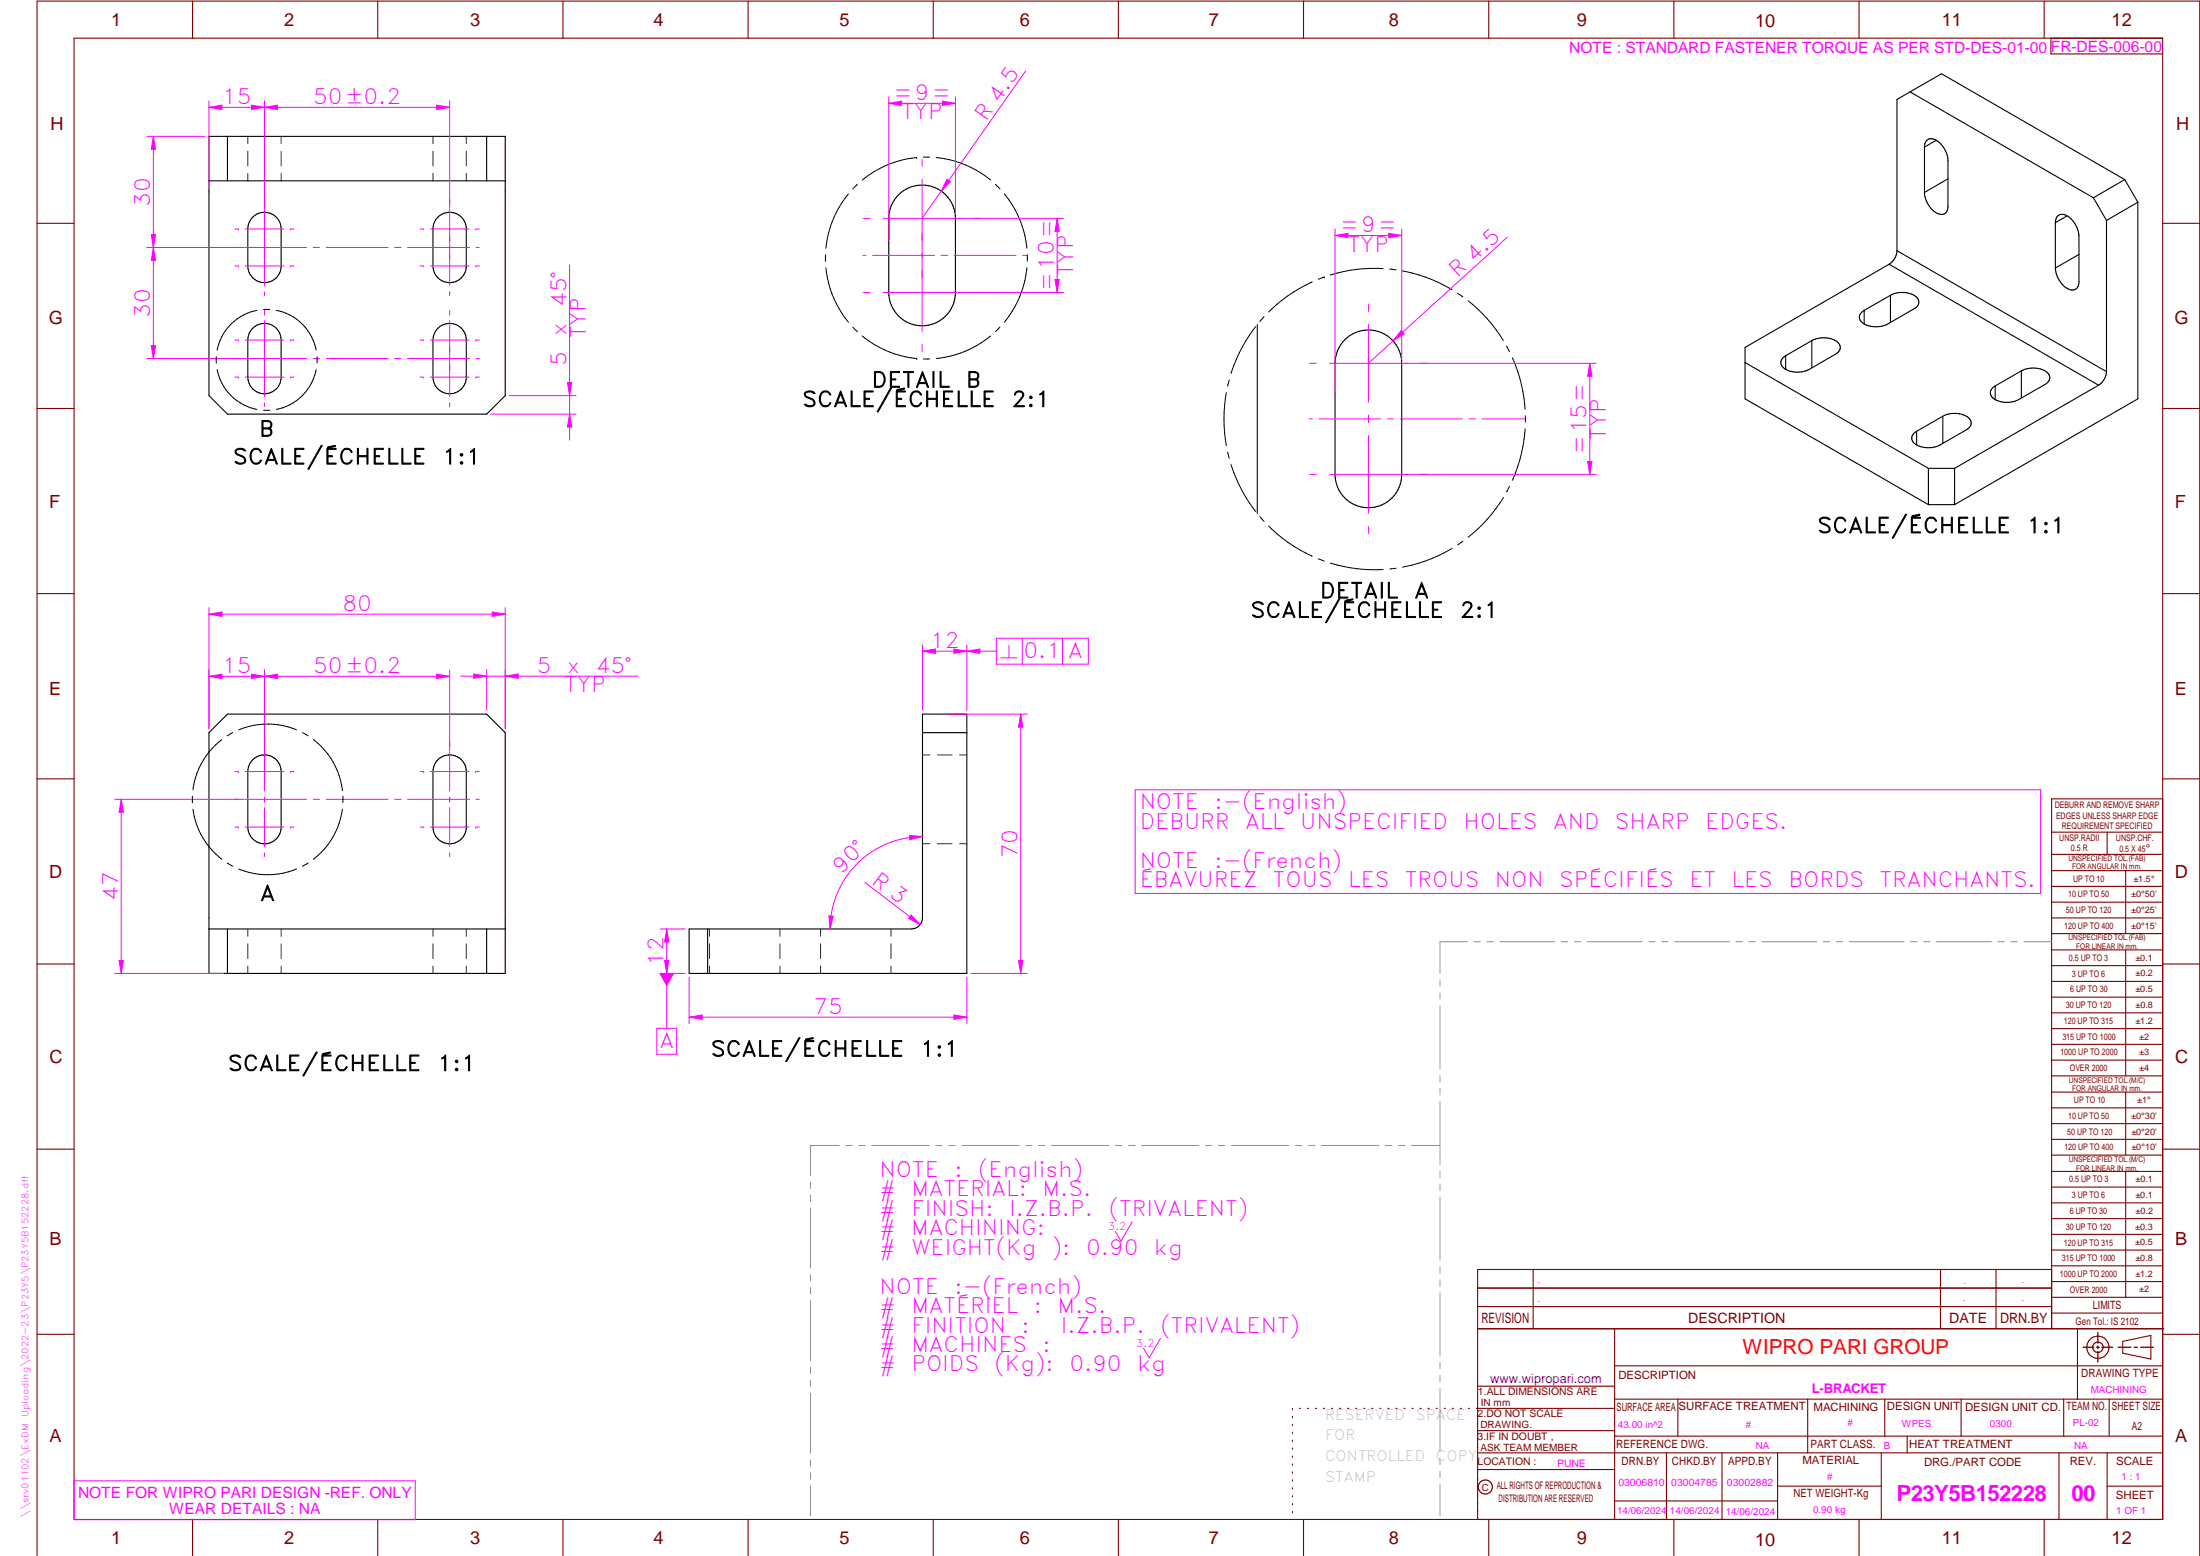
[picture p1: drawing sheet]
<svg xmlns="http://www.w3.org/2000/svg" width="594mm" height="420mm" viewBox="0 0 594 420" stroke-linecap="round" stroke-linejoin="round" font-family="sans-serif">
<g fill="none" stroke="#800000" stroke-width=".3">
<path d="M20 10.3h564v400h-564zM52 .3v10M102 .3v10M152 .3v10M202 .3v10M252 .3v10M302 .3v10M352 .3v10M402 .3v10M452 .3v10M502 .3v10M552 .3v10"/>
<path d="M553.8 10.3v4.3h30.2M10 60.3h10M584 60.3h10M10 110.3h10M584 110.3h10M10 160.3h10M584 160.3h10M10 210.3h10M584 215.7h-30v143.1M584 210.3h10M554 230.7h30M554 224.7h30"/>
<path d="M554 235.1h30M554 239.4h30M569 224.7v6M574 235.1v17M554 243.6h30M554 247.9h30M554 252.1h30M554 256.5h30M574 256.5v34M10 260.3h10M554 260.8h30M554 265h30"/>
<path d="M554 269.3h30M554 273.5h30M554 277.7h30M584 260.3h10M554 282h30M554 286.3h30M554 290.5h30M554 294.9h30M554 299.1h30M574 294.9v17M10 310.3h10M554 303.4h30"/>
<path d="M554 307.7h30M554 311.9h30M554 316.3h30M574 316.3v34M584 310.3h10M554 320.5h30M554 324.8h30M554 329.1h30M554 333.3h30M554 337.5h30M399 358.8h185.3M399 352.8h155"/>
<path d="M399 347.8h155M414 342.8v16M436 358.8v51.5M524 342.8v16M539 342.8v16M554 342.8h-155v67.5M554 341.8h30M554 346.1h30M554 350.3h30M554 354.6h30M561 358.8v19M10 360.3h10"/>
<path d="M399 374.3h37M436 368.8h148M436 377.8h148M453.1 377.8v10M488.1 377.8v14.5M508.9 377.8v10M529.6 377.8v10M557.3 377.8v10M569.5 377.8v10M573.2 362.2l7.6-1.6v6.4l-7.6-1.6zM584 360.3h10M349 380.3v.3"/>
<path d="M349 382.4v.4M349 384.6v.3M349 386.7v.4M349 388.9v.3M349 391v.4M349 393.2v.3M349 395.3v.3M349 397.4v.4M349 399.6v.3M350.9 380.3h.3M353 380.3h.3M355.2 380.3h.3"/>
<path d="M357.4 380.3h.3M359.6 380.3h.3M361.7 380.3h.3M363.9 380.3h.3M366.1 380.3h.3M368.3 380.3h.3M370.4 380.3h.3M372.6 380.3h.3M374.8 380.3h.3M376.9 380.3h.4M379.1 380.3h.3M381.3 380.3h.3"/>
<path d="M383.4 380.3h.4M385.6 380.3h.4M387.8 380.3h.3M390 380.3h.3M392.1 380.3h.4M394.3 380.3h.4M396.5 380.3h.3M399 396.8h37M399 392.3h185M399 386.3h37M436 387.8h148M436 380.3h-37.3"/>
<path d="M450 392.3v18M465 392.3v18M480 392.3v18M508 392.3v18M515 387.8v4.5M556 392.3v18M569 392.3v18M52 410.3v9.8M102 410.3v9.8M152 410.3v9.8M202 410.3v9.8M252 410.3v9.8"/>
<path d="M302 410.3v9.8M349 401.7v.4M349 403.9v.3M349 406v.4M349 408.2v.3M352 410.3v9.8M402 410.3v9.8M436 405.3h44M452 410.3v9.8M480 401.3h28M502 410.3v9.8M552 410.3v9.8"/>
<path d="M569 401.3h15M10 420.1v-419.8h584v419.8"/>
<circle cx="566.5" cy="363.8" r="1.4"/>
<circle cx="566.5" cy="363.8" r="3"/>
<circle cx="401.1" cy="401.5" r="1.91"/>
</g>
<g fill="none" stroke="#f0f" stroke-width=".27">
<path d="M249.1 174.1v17.7M249.1 175.8l3.5-.5v1.1zM261.1 174.1v17.7M63.4 215.8h.9M63.4 208.3h.1M63.6 208.3h.7M64.4 208.3h.1M66.1 215.8h16.7M66.2 208.3h10.5M71.4 216.3h.1M71.4 201.3h.1M71.4 200.3v.1"/>
<path d="M71.4 200.5v.7M71.4 203.1v10.5M71.4 215.3v.1M71.4 215.5v.7M71.4 218.1v10.5M78.4 208.3h.1M78.6 208.3h.7M79.4 208.3h.1M84.6 215.8h1.7M88.1 215.8h16.7M106.6 215.8h1.7M110.1 215.8h16.7"/>
<path d="M113.4 208.3h.1M113.6 208.3h.7M114.4 208.3h.1M116.2 208.3h10.5M121.4 201.3h.1M121.4 216.3h.1M121.4 200.3v.1M121.4 200.5v.7M121.4 215.3v.1M121.4 215.5v.7M121.4 218.1v10.5M121.4 203.1v10.5"/>
<path d="M128.4 208.3h.1M128.6 215.8h.8M128.6 208.3h.7M129.4 208.3h.1M306.5 213.3h244.5v28h-244.5zM63.4 223.3h.1M63.6 223.3h.7M64.4 223.3h.1M66.2 223.3h10.5M71.4 230.3h.1M71.4 230.5v.7M71.4 231.3h.1"/>
<path d="M78.4 223.3h.1M78.6 223.3h.7M79.4 223.3h.1M113.4 223.3h.1M113.6 223.3h.7M114.4 223.3h.1M116.2 223.3h10.5M121.4 230.3h.1M121.4 230.5v.7M121.4 231.3h.1M128.4 223.3h.1M128.6 223.3h.7"/>
<path d="M129.4 223.3h.1M305.7 329.9l-3 5.3-1.5-2.7M313.3 361.4l-3 5.3-1.5-2.7M20 399.9h92.1v10.5h-92.1z"/>
</g>
<g fill="none" stroke="#949494" stroke-width=".27">
<path d="M396.3 254.3h-7.5v8.5M398 254.3h1.8M401.5 254.3h1.8M405 254.3h14.9M421.6 254.3h1.7M425.1 254.3h1.7M428.6 254.3h14.8M445.2 254.3h1.7M448.7 254.3h1.7M452.2 254.3h14.8M468.8 254.3h1.7M472.3 254.3h1.7"/>
<path d="M475.8 254.3h14.8M492.4 254.3h1.7M495.9 254.3h1.7M499.4 254.3h14.8M515.9 254.3h1.8M519.4 254.3h1.8M522.9 254.3h14.9M539.5 254.3h1.7M543 254.3h1.7M546.5 254.3h7.4M388.8 264.6v1.7M388.8 268.1v1.7"/>
<path d="M388.8 271.6v17M388.8 290.4v1.8M388.8 293.9v1.8M388.8 297.4v17.1M218.9 319.2v1.7M226.6 309.3h-7.7v8.1M228.4 309.3h1.7M231.9 309.3h1.7M235.4 309.3h15.5M252.7 309.3h1.7M256.2 309.3h1.7M259.7 309.3h15.5"/>
<path d="M277 309.3h1.7M280.5 309.3h1.7M284 309.3h15.5M301.2 309.3h1.8M304.8 309.3h1.7M308.2 309.3h15.6M325.5 309.3h1.8M329 309.3h1.8M332.5 309.3h15.6M349.8 309.3h1.8M353.3 309.3h1.7M356.8 309.3h15.5"/>
<path d="M374.1 309.3h1.7M377.6 309.3h1.7M381.1 309.3h7.7M388.8 316.3v1.7M388.8 319.8v1.7M218.9 322.7v1.7M218.9 326.2v16.2M388.8 323.3v17M218.9 344.2v1.7M218.9 347.7v1.7M218.9 351.2v16.2M388.8 342.1v1.7"/>
<path d="M388.8 345.6v1.7M388.8 349.1v17.1M218.9 369.2v1.7M218.9 372.7v1.7M218.9 376.2v16.2M388.8 367.9v1.8M388.8 371.4v1.7M388.8 374.9v17.1M218.9 394.2v1.7M218.9 397.7v1.7M388.8 393.8v1.7M388.8 397.3v1.7"/>
<path d="M218.9 401.2v8.1M388.8 400.8v8.5"/>
</g>
<path d="M566.5 359.8v2.9M562.5 363.8h2.9M566.1 363.8h.8M566.5 363.5v.7M566.5 364.9v2.9M567.6 363.8h2.9M572 363.8h3.4M576.3 363.8h.9M578.1 363.8h3.4" fill="none" stroke="#800000" stroke-width=".36"/>
<path d="M61.4 192.8h70l5 5v65h-80v-65zM249.1 197.8h12M68.4 205a4.5 4.5 0 0 1 4.8-.8 4.5 4.5 0 0 1 2.7 4.1v15a4.5 4.5 0 0 1-4.5 4.5 4.5 4.5 0 0 1-4.5-4.5l.1-15.6 .6-1.7zM118.4 205a4.5 4.5 0 0 1 4.8-.8 4.5 4.5 0 0 1 2.7 4.1v15a4.5 4.5 0 0 1-4.5 4.5 4.5 4.5 0 0 1-4.5-4.5l.1-15.6 .6-1.7zM56.4 250.8h80M61.4 250.8v12M131.4 250.8v12M186.1 250.8h60a3 3 0 0 0 3-3v-55h12v70h-75zM191.1 250.8v12" fill="none" stroke="#000" stroke-width=".3"/>
<g fill="none" stroke="#008000" stroke-width=".27">
<path d="M249.1 203.8h2M253.1 203.8h4M259.1 203.8h2M249.1 227.8h2M253.1 227.8h4M259.1 227.8h2M66.9 250.8v2M66.9 254.9v3.9M75.9 250.8v2M75.9 254.9v3.9M116.9 250.8v2M116.9 254.9v3.9"/>
<path d="M125.9 250.8v2M125.9 254.9v3.9M191.6 250.8v2M191.6 254.8v4M210.6 250.8v2M210.6 254.9v3.9M221.6 250.8v2M221.6 254.8v4M240.6 250.8v2M240.6 254.9v3.9M66.9 260.9v1.9M75.9 260.9v1.9"/>
<path d="M116.9 260.9v1.9M125.9 260.9v1.9M191.6 260.8v2M210.6 260.9v1.9M221.6 260.8v2M240.6 260.9v1.9"/>
</g>
<path d="M249.1 175.8l3.5-.5v1.1z" fill="#f0f"/>
<path d="M257.6 175.3l3.5 .5-3.5 .6z" fill="none" stroke="#f0f" stroke-width=".27"/>
<path d="M257.6 175.3l3.5 .5-3.5 .6z" fill="#f0f"/>
<path d="M249.1 175.8h12M178.3 250.8h6.8M179.4 259.3h1.2l-.6 3.5zM178.3 262.8h6.8" fill="none" stroke="#f0f" stroke-width=".27"/>
<path d="M179.4 259.3h1.2l-.6 3.5z" fill="#f0f"/>
<path d="M180 250.8l.6 3.5h-1.2z" fill="none" stroke="#f0f" stroke-width=".27"/>
<path d="M180 250.8l.6 3.5h-1.2z" fill="#f0f"/>
<path d="M180 250.8v12M186.1 263.9v12.5M186.1 274.7l3.5-.6v1.2zM261.1 263.9v12.5" fill="none" stroke="#f0f" stroke-width=".27"/>
<path d="M186.1 274.7l3.5-.6v1.2z" fill="#f0f"/>
<path d="M257.6 274.1l3.5 .6-3.5 .6z" fill="none" stroke="#f0f" stroke-width=".27"/>
<path d="M257.6 274.1l3.5 .6-3.5 .6z" fill="#f0f"/>
<path d="M256.2 192.8h21.2M275 259.3h1.2l-.6 3.5zM186.1 274.7h75M262.1 262.8h15.3" fill="none" stroke="#f0f" stroke-width=".27"/>
<path d="M275 259.3h1.2l-.6 3.5z" fill="#f0f"/>
<path d="M275.6 192.8l.6 3.5h-1.2z" fill="none" stroke="#f0f" stroke-width=".27"/>
<path d="M275.6 192.8l.6 3.5h-1.2z" fill="#f0f"/>
<path d="M275.6 192.8v70M233.6 238.3l14.9 11.4M246.1 247.1l2.4 2.6-3.2-1.7z" fill="none" stroke="#f0f" stroke-width=".27"/>
<path d="M246.1 247.1l2.4 2.6-3.2-1.7z" fill="#f0f"/>
<path d="M31 215.8h34.9M32.1 259.3h1.2l-.6 3.5zM31 262.8h29.4" fill="none" stroke="#f0f" stroke-width=".27"/>
<path d="M32.1 259.3h1.2l-.6 3.5z" fill="#f0f"/>
<path d="M32.7 215.8l.6 3.5h-1.2z" fill="none" stroke="#f0f" stroke-width=".27"/>
<path d="M32.7 215.8l.6 3.5h-1.2z" fill="#f0f"/>
<path d="M56.4 182.6l3.5-.5v1.1zM56.4 180.9v15.9M71.4 180.9v21.9M32.7 215.8v47" fill="none" stroke="#f0f" stroke-width=".27"/>
<path d="M56.4 182.6l3.5-.5v1.1z" fill="#f0f"/>
<path d="M67.9 182.1l3.5 .5-3.5 .6z" fill="none" stroke="#f0f" stroke-width=".27"/>
<path d="M67.9 182.1l3.5 .5-3.5 .6z" fill="#f0f"/>
<path d="M56.4 182.6h15M71.4 180.9v26.4M71.4 182.6l3.5-.5v1.1zM121.4 180.9v21.9" fill="none" stroke="#f0f" stroke-width=".27"/>
<path d="M71.4 182.6l3.5-.5v1.1z" fill="#f0f"/>
<path d="M117.9 182.1l3.5 .5-3.5 .6z" fill="none" stroke="#f0f" stroke-width=".27"/>
<path d="M117.9 182.1l3.5 .5-3.5 .6z" fill="#f0f"/>
<path d="M56.4 165.8l3.5-.6v1.2zM56.4 164.1v32.7M136.4 164.1v32.7M71.4 182.6h50" fill="none" stroke="#f0f" stroke-width=".27"/>
<path d="M56.4 165.8l3.5-.6v1.2z" fill="#f0f"/>
<path d="M132.9 165.2l3.5 .6-3.5 .6z" fill="none" stroke="#f0f" stroke-width=".27"/>
<path d="M132.9 165.2l3.5 .6-3.5 .6z" fill="#f0f"/>
<g fill="none" stroke="#f0f" stroke-width=".27">
<path d="M353.5 98.1h.1M353.8 98.1h1.4M355.4 98.1h.1M359 98.1h21M369.5 82.1v.1M369.5 82.4v1.4M369.5 84v.1M369.5 87.6v21M383.5 98.1h.1M383.8 98.1h1.4M385.4 98.1h.1M353.5 113.1h.9"/>
<path d="M356.2 113.1h16.7M369.5 112.1v.1M369.5 112.4v1.4M369.5 114v.1M369.5 117.6v21M374.7 113.1h1.7M378.2 113.1h16.7M396.7 113.1h1.7M400.1 113.1h11.8M353.5 128.1h.1M353.8 128.1h1.4M355.4 128.1h.1"/>
<path d="M359 128.1h21M383.5 128.1h.1M383.8 128.1h1.4M385.4 128.1h.1M369.5 142.1v.1M369.5 142.4v1.4M369.5 144v.1M56.4 165.8h80M131.4 180.8v11M136.4 182.6l3.5-.6v1.2zM136.4 180.8v16"/>
</g>
<g fill="none" stroke="#000" stroke-width=".27">
<path d="M354.3 76.1a40.5 40.5 0 0 0-11.7 8.2M357.6 74.8h.1M357.6 74.8l-1.6 .6M373.5 72.5a39.9 39.9 0 0 0-14.2 1.8M375.3 72.7l1.7 .2M378.7 73.2a40.4 40.4 0 0 1 13.4 5M393.6 79.2l1.4 1M339.1 88.2a40.3 40.3 0 0 0-6.7 12.7M341.3 85.5l-1.1 1.3M396.4 81.2a40.6 40.6 0 0 1 9.5 10.7M406.8 93.5l.8 1.5M408.4 96.6a39.8 39.8 0 0 1 3.4 13.9"/>
<path d="M331.1 106a40.1 40.1 0 0 0 .1 14.3M331.9 102.6l-.4 1.7M411.8 115.8a41.1 41.1 0 0 1-3.4 13.9M411.9 112.3v1.7M331.5 122.1l.4 1.6M332.4 125.4a40.3 40.3 0 0 0 6.7 12.7M340.2 139.5l1.1 1.3M406 134.3a40.7 40.7 0 0 1-9.5 10.8M407.6 131.3l-.7 1.5M342.6 142a39.7 39.7 0 0 0 11.8 8.2M356 150.9l1.6 .6M359.3 152.1a40.5 40.5 0 0 0 14.2 1.7"/>
<path d="M377 153.4l-1.7 .2M392.1 148.1a40.5 40.5 0 0 1-13.4 5M395 146.1l-1.4 1M59.9 199.7a20.3 20.3 0 0 0-7.8 13.6M62.9 197.8l-1.5 .9M80.1 197.1a20.2 20.2 0 0 0-15.7 0M81.7 197.8l1.5 .9M84.6 199.7a20.2 20.2 0 0 1 7.8 13.5M52 215v1.7M52.1 218.5a20.4 20.4 0 0 0 7.8 13.5M92.4 213.2h.1M92.4 218.5a20.3 20.3 0 0 1-7.8 13.5"/>
<path d="M92.6 215v1.7M61.4 233l1.5 .9M80.1 234.6a20.3 20.3 0 0 1-15.6 .1M83.2 233l-1.5 .9"/>
</g>
<path d="M339.5 87.6v51.1M363.1 91.7a9 9 0 0 1 9.9-1.9 9 9 0 0 1 5.5 8.3v30a9 9 0 0 1-9 9 9 9 0 0 1-9-9v-30a9.1 9.1 0 0 1 2.6-6.4z" fill="none" stroke="#000" stroke-width=".3"/>
<path d="M136.4 182.6l3.5-.6v1.2z" fill="#f0f"/>
<path d="M127.9 182l3.5 .6-3.5 .6z" fill="none" stroke="#f0f" stroke-width=".27"/>
<path d="M127.9 182l3.5 .6-3.5 .6z" fill="#f0f"/>
<path d="M407 64.1l-37.5 34M378.4 89.3l.8 .8-3 2zM124.4 182.6h47.8" fill="none" stroke="#f0f" stroke-width=".27"/>
<path d="M378.4 89.3l.8 .8-3 2z" fill="#f0f"/>
<path d="M379.6 98.1h51.4M429.3 98.1l.6 3.5h-1.2zM379.6 128.1h51.4" fill="none" stroke="#f0f" stroke-width=".27"/>
<path d="M429.3 98.1l.6 3.5h-1.2z" fill="#f0f"/>
<path d="M428.7 124.6h1.2l-.6 3.5z" fill="none" stroke="#f0f" stroke-width=".27"/>
<path d="M428.7 124.6h1.2l-.6 3.5z" fill="#f0f"/>
<path d="M360.5 61.8v44.2M375 63l3.5 .6-3.5 .6zM378.5 61.8v35.2M429.3 98.1v30" fill="none" stroke="#f0f" stroke-width=".27"/>
<path d="M375 63l3.5 .6-3.5 .6z" fill="#f0f"/>
<path d="M360.5 63.6l3.5-.6v1.2z" fill="none" stroke="#f0f" stroke-width=".27"/>
<path d="M360.5 63.6l3.5-.6v1.2z" fill="#f0f"/>
<path d="M360.5 63.6h18M245.6 225.6l3.5 .3-3.4 .8z" fill="none" stroke="#f0f" stroke-width=".27"/>
<g fill="none" stroke="#000" stroke-width=".3">
<path d="M515.8 24.8l8.5-4.9 49.5 28.6M515.8 24.8l49.5 28.6M515.8 24.8l-3.6 2.1v40.8M519.7 39.7a1.97 1.97 0 0 1 1-2.1 1.97 1.97 0 0 1 2.4 .4 7 7 0 0 1 2.9 5.4v12.2a1.97 1.97 0 0 1-1 2.2 1.97 1.97 0 0 1-2.4-.5 7.2 7.2 0 0 1-2.9-5.3M519.7 39.7v12.3M522.9 37.9l-3.2 1.8M526 48.3l-6.3 3.7M558.2 58.3l-3.2 1.8M565.3 53.4l3.5 6.1M568.8 59.5v40.9M573.8 48.5l-8.5 4.9M573.8 48.5l3.5 6.1"/>
<path d="M577.3 54.6l-8.5 4.9M577.3 54.6v53.1l-49.5 28.6M510.1 71.4l-38.9 22.4v13.9l49.5 28.6M510.1 71.4l56.6 32.6M510.5 79.7l-7.1 4.1M510.5 79.7a6.2 6.2 0 0 1 7.5 1.1 1.96 1.96 0 0 1-1.2 2.6l-7 4.1a6.5 6.5 0 0 1-7.3-.7 1.86 1.86 0 0 1 .9-3M510.5 79.7v7.4M512.2 67.7l56.6 32.7M512.2 67.7a4.6 4.6 0 0 1-2.1 3.7M555 60.1a1.99 1.99 0 0 1 1.1-2.1 1.99 1.99 0 0 1 2.3 .4 7.2 7.2 0 0 1 3 5.4v12.3a1.98 1.98 0 0 1-1.1 2.1 1.98 1.98 0 0 1-2.3-.5 7.1 7.1 0 0 1-3-5.3M555 60.1v12.3M561.4 68.7l-6.4 3.7"/>
<path d="M471.2 97.9l49.5 28.6M482.2 96.1v3.6M489.3 92a6.5 6.5 0 0 1 7.2 .7 1.88 1.88 0 0 1-.9 3l-7 4a6.5 6.5 0 0 1-7.3-.7 1.85 1.85 0 0 1 .9-2.9M489.3 92l-7.1 4.1M489.3 92v7.3M503.4 83.8v3.7M517.6 116.5v3.6M524.6 112.4l-7 4.1M524.6 112.4a6.2 6.2 0 0 1 7.5 1 1.92 1.92 0 0 1-1.1 2.7l-7.1 4a6.5 6.5 0 0 1-7.2-.7 1.85 1.85 0 0 1 .9-2.9M524.6 112.4v7.3M538.8 104.2v3.7M545.8 100.1l-7 4.1"/>
<path d="M545.8 100.1a6.5 6.5 0 0 1 7.3 .8 1.86 1.86 0 0 1-.9 2.9l-7.1 4.1a6.4 6.4 0 0 1-7.2-.7 1.86 1.86 0 0 1 .9-3M545.8 100.1v7.4M566.7 104l-38.9 22.5M568.8 100.4a4.7 4.7 0 0 1-2.1 3.6M520.7 126.5v9.8M520.7 126.5h7.1M520.7 136.3h7.1M527.8 126.5v9.8"/>
</g>
<path d="M245.6 225.6l3.5 .3-3.4 .8z" fill="#f0f"/>
<path d="M223.8 247.3l1.2 .1-.9 3.4z" fill="none" stroke="#f0f" stroke-width=".27"/>
<path d="M223.8 247.3l1.2 .1-.9 3.4z" fill="#f0f"/>
<g fill="none" stroke="#f0f" stroke-width=".27">
<path d="M39.7 36.8h15.7M41.4 36.8l.6 3.5h-1.2zM71.4 54.8h.1M71.4 53.8v.1M71.4 54v.7M71.4 56.6v20.5M121.4 54.8h.1M121.4 53.8v.1M121.4 54v.7M121.4 56.6v20.5M39.7 66.8h26.2M63.4 61.8h.1"/>
<path d="M63.4 71.8h.1M63.6 61.8h.7M63.6 71.8h.7M64.4 61.8h.1M64.4 71.8h.1M66.1 66.8h16.7M66.2 61.8h10.5M66.2 71.8h10.5M71.4 64.8h.1M71.4 78.8h.1M71.4 79v.7M71.4 79.8h.1"/>
<path d="M78.4 61.8h.1M78.4 71.8h.1M78.6 61.8h.7M78.6 71.8h.7M79.4 61.8h.1M79.4 71.8h.1M84.6 66.8h1.7M88.1 66.8h16.7M106.6 66.8h1.7M110.1 66.8h16.7M113.4 61.8h.1M113.4 71.8h.1"/>
<path d="M113.6 61.8h.7M113.6 71.8h.7M114.4 71.8h.1M114.4 61.8h.1M116.2 61.8h10.5M116.2 71.8h10.5M121.4 64.8h.1M121.4 78.8h.1M121.4 79v.7M121.4 79.8h.1M128.4 71.8h.1M128.4 61.8h.1"/>
<path d="M128.6 66.8h.8M128.6 61.8h.7M128.6 71.8h.7M129.4 61.8h.1M129.4 71.8h.1M63.4 91.8h.1M63.4 96.8h.9M63.6 91.8h.7M64.4 91.8h.1M66.1 96.8h16.7M66.2 91.8h10.5M71.4 94.8h.1"/>
<path d="M71.4 84.8h.1M71.4 98.8h.1M71.4 83.8v.1M71.4 84v.7M71.4 86.6v20.5M78.4 91.8h.1M78.6 91.8h.7M79.4 91.8h.1M84.6 96.8h1.7M88 96.8h16.8M106.5 96.8h1.8M110 96.8h16.8"/>
<path d="M113.4 91.8h.1M113.6 91.8h.7M114.4 91.8h.1M116.2 91.8h10.5M121.4 84.8h.1M121.4 98.8h.1M121.4 94.8h.1M121.4 83.8v.1M121.4 84v.7M121.4 86.6v20.5M128.4 91.8h.1M128.5 96.8h.9"/>
<path d="M128.6 91.8h.7M129.4 91.8h.1M63.4 101.8h.1M63.6 101.8h.7M64.4 101.8h.1M66.2 101.8h10.5M71.4 108.8h.1M71.4 109v.7M71.4 109.8h.1M78.4 101.8h.1M78.6 101.8h.7M79.4 101.8h.1"/>
<path d="M113.4 101.8h.1M113.6 101.8h.7M114.4 101.8h.1M116.2 101.8h10.5M121.4 108.8h.1M121.4 109v.7M121.4 109.8h.1M128.4 101.8h.1M128.6 101.8h.7M129.4 101.8h.1M249.1 225.9a25 25 0 0 0-25 24.9"/>
</g>
<path d="M56.4 36.8h80v70l-5 5h-70l-5-5zM61.4 36.8v12M131.4 36.8v12M56.4 48.8h75M68.4 58.5a4.5 4.5 0 0 1 4.8-.8 4.5 4.5 0 0 1 2.7 4.1v10a4.5 4.5 0 0 1-4.5 4.5 4.5 4.5 0 0 1-4.5-4.5l.1-10.6 .6-1.7zM118.4 58.5a4.5 4.5 0 0 1 4.8-.8 4.5 4.5 0 0 1 2.7 4.1v10a4.5 4.5 0 0 1-4.5 4.5 4.5 4.5 0 0 1-4.5-4.5l.1-10.6 .6-1.7zM131.4 48.8h5M68.4 88.5a4.5 4.5 0 0 1 4.8-.8 4.5 4.5 0 0 1 2.7 4.1v10a4.5 4.5 0 0 1-4.5 4.5 4.5 4.5 0 0 1-4.5-4.5l.1-10.6 .6-1.7zM118.4 88.5a4.5 4.5 0 0 1 4.8-.8 4.5 4.5 0 0 1 2.7 4.1v10a4.5 4.5 0 0 1-4.5 4.5 4.5 4.5 0 0 1-4.5-4.5l.1-10.6 .6-1.7z" fill="none" stroke="#000" stroke-width=".3"/>
<path d="M66.9 36.8v2M75.9 36.8v2M116.9 36.8v2M125.9 36.8v2M66.9 40.8v4M66.9 46.8v2M75.9 40.8v4M75.9 46.8v2M116.9 40.8v4M116.9 46.8v2M125.9 40.8v4M125.9 46.8v2" fill="none" stroke="#008000" stroke-width=".27"/>
<path d="M41.4 36.8l.6 3.5h-1.2z" fill="#f0f"/>
<path d="M40.8 63.3h1.2l-.6 3.5z" fill="none" stroke="#f0f" stroke-width=".27"/>
<path d="M40.8 63.3h1.2l-.6 3.5z" fill="#f0f"/>
<path d="M41.4 36.8v30M39.7 66.8h26.2M41.4 66.8l.6 3.5h-1.2zM39.7 96.8h26.2" fill="none" stroke="#f0f" stroke-width=".27"/>
<path d="M41.4 66.8l.6 3.5h-1.2z" fill="#f0f"/>
<path d="M40.8 93.3h1.2l-.6 3.5z" fill="none" stroke="#f0f" stroke-width=".27"/>
<path d="M40.8 93.3h1.2l-.6 3.5z" fill="#f0f"/>
<path d="M56.4 29l3.5-.6v1.2zM56.4 27.2v23.6M71.4 27.2v29.1M41.4 66.8v30" fill="none" stroke="#f0f" stroke-width=".27"/>
<path d="M56.4 29l3.5-.6v1.2z" fill="#f0f"/>
<path d="M67.9 28.4l3.5 .6-3.5 .6z" fill="none" stroke="#f0f" stroke-width=".27"/>
<path d="M67.9 28.4l3.5 .6-3.5 .6z" fill="#f0f"/>
<path d="M56.4 29h15M71.4 27.2v29.1M71.4 29l3.5-.6v1.2zM121.4 27.2v29.1" fill="none" stroke="#f0f" stroke-width=".27"/>
<path d="M71.4 29l3.5-.6v1.2z" fill="#f0f"/>
<path d="M117.9 28.4l3.5 .6-3.5 .6z" fill="none" stroke="#f0f" stroke-width=".27"/>
<path d="M117.9 28.4l3.5 .6-3.5 .6z" fill="#f0f"/>
<g fill="none" stroke="#f0f" stroke-width=".27">
<path d="M276.9 19.2l-27.9 39.8M71.4 29h50M233 59h.1M233.3 59h1.4M234.9 59h.1M238.5 59h21M249 43v.1M249 43.3v1.4M249 44.9v.1M249 48.5v41M255.7 48.4l1 .7-2.5 2.5zM263 59h.1"/>
<path d="M263.3 59h1.4M264.9 59h.1M233 79h.1M233 69h.9M233.3 79h1.4M234.9 79h.1M235.6 69h16.8M238.5 79h21M254.1 69h1.8M257.6 69h16.8M263 79h.1M263.3 79h1.4"/>
<path d="M264.9 79h.1M276.1 69h1.3M249 93h.1M249 93.2v1.5M249 94.9v.1"/>
</g>
<g fill="none" stroke="#000" stroke-width=".27">
<path d="M229.1 52.4a27.1 27.1 0 0 0-6.1 14.7M231.5 49.8l-1.2 1.2M247.5 42.5h.1M247.5 42.5a27 27 0 0 0-14.7 6.1M249.3 42.4h1.7M252.8 42.5a27.2 27.2 0 0 1 14.7 6.1M268.8 49.8l1.2 1.2M271.2 52.3a27.1 27.1 0 0 1 6.1 14.7M222.9 68.8v1.7M223 72.3a27.2 27.2 0 0 0 6.1 14.7M277.3 72.3a27.2 27.2 0 0 1-6.1 14.7M277.4 68.8v1.7"/>
<path d="M58.4 96.3v1.7M58.6 99.8a13.6 13.6 0 0 0 10.8 10.8M69.4 83.8a13.6 13.6 0 0 0-10.8 10.8M71.1 83.6h1.7M74.6 83.8a13.6 13.6 0 0 1 10.8 10.8M85.4 99.8a13.5 13.5 0 0 1-10.8 10.7M85.6 96.3v1.7M230.3 88.3l1.2 1.3M232.8 90.7a27.2 27.2 0 0 0 14.7 6.1M247.5 96.8h.1M249.3 96.9h1.7M267.5 90.7a27 27 0 0 1-14.7 6.1"/>
<path d="M270 88.3l-1.2 1.2M71.2 110.8h1.7"/>
</g>
<path d="M242.6 52.6a9 9 0 0 1 9.8-2 9 9 0 0 1 5.6 8.4v20a9 9 0 0 1-9 9 9 9 0 0 1-9-9v-20a9 9 0 0 1 2.6-6.4z" fill="none" stroke="#000" stroke-width=".3"/>
<path d="M255.7 48.4l1 .7-2.5 2.5z" fill="#f0f"/>
<path d="M259.1 59h28.1M285.5 59l.5 3.5h-1.1zM259.1 79h28.1" fill="none" stroke="#f0f" stroke-width=".27"/>
<path d="M285.5 59l.5 3.5h-1.1z" fill="#f0f"/>
<path d="M284.9 75.5h1.1l-.5 3.5z" fill="none" stroke="#f0f" stroke-width=".27"/>
<path d="M284.9 75.5h1.1l-.5 3.5z" fill="#f0f"/>
<path d="M240 26.1v38.9M254.5 27.3l3.5 .6-3.5 .6zM258 26.1v31.8M285.5 59v20" fill="none" stroke="#f0f" stroke-width=".27"/>
<path d="M254.5 27.3l3.5 .6-3.5 .6z" fill="#f0f"/>
<path d="M240 27.9l3.5-.6v1.2z" fill="none" stroke="#f0f" stroke-width=".27"/>
<path d="M240 27.9l3.5-.6v1.2z" fill="#f0f"/>
<path d="M240 27.9h18M132.5 111.8h23.1M137.5 106.8h18.1M153.8 111.8l.6 3.5h-1.2z" fill="none" stroke="#f0f" stroke-width=".27"/>
<path d="M153.8 111.8l.6 3.5h-1.2z" fill="#f0f"/>
<path d="M153.2 103.3h1.2l-.6 3.5z" fill="none" stroke="#f0f" stroke-width=".27"/>
<path d="M153.2 103.3h1.2l-.6 3.5z" fill="#f0f"/>
<path d="M153.8 71.5v47.3M180 262.8v14.9" fill="none" stroke="#f0f" stroke-width=".27"/>
<path d="M178 262.8h4.1l-2.1 3.5z" fill="#f0f"/>
<path d="M261.1 175.8h7.9M177.4 277.7h5.3v7h-5.3z" fill="none" stroke="#f0f" stroke-width=".27"/>
<path d="M261.1 175.8l3.5-.5v1.1z" fill="#f0f"/>
<path d="M261.1 175.8l3.5-.5v1.1zM269 172.3h24.9v7h-24.9zM276 172.3v7M286.9 172.3v7" fill="none" stroke="#f0f" stroke-width=".27"/>
<g font-size="6" fill="#f0f">
<text x="512.1" y="405.2">P23Y5B152228</text>
<text x="559.4" y="405.2">00</text>
</g>
<g font-size="5.7" fill="#f0f">
<text x="60" y="28.1">15</text>
<text x="84.6" y="28.1">50±0.2</text>
<text x="241.4" y="27">=9=</text>
<text x="243.4" y="32.3">TYP</text>
<text x="266.2" y="33" transform="rotate(-55 266.2 33)">R 4.5</text>
<text x="40.5" y="55.8" transform="rotate(-90 40.5 55.8)">30</text>
<text x="361.9" y="62.7">=9=</text>
<text x="363.9" y="68">TYP</text>
<text x="289.8" y="74.5" transform="rotate(-90 289.8 74.5)">TYP</text>
<text x="393.5" y="75.1" transform="rotate(-42 393.5 75.1)">R 4.5</text>
<text x="152.9" y="82.9" transform="rotate(-90 152.9 82.9)">45°</text>
<text x="284.6" y="78.6" transform="rotate(-90 284.6 78.6)">=10=</text>
<text x="40.5" y="85.8" transform="rotate(-90 40.5 85.8)">30</text>
<text x="152.9" y="90.7" transform="rotate(-90 152.9 90.7)">x</text>
<text x="158.2" y="91.4" transform="rotate(-90 158.2 91.4)">TYP</text>
<text x="152.9" y="98.8" transform="rotate(-90 152.9 98.8)">5</text>
<text x="433.7" y="118.7" transform="rotate(-90 433.7 118.7)">TYP</text>
<text x="428.4" y="122.7" transform="rotate(-90 428.4 122.7)">=15=</text>
<text x="92.5" y="165">80</text>
<text x="251.1" y="175">12</text>
<text x="276.4" y="177.6">0.1 A</text>
<text x="60" y="181.8">15</text>
<text x="84.6" y="181.8">50±0.2</text>
<text x="144.9" y="181.7">5</text>
<text x="153.1" y="181.7">x</text>
<text x="160.9" y="181.7">45°</text>
<text x="152.4" y="186.9">TYP</text>
<text x="307.8" y="218.5">NOTE</text>
<text x="328" y="218.5">:-(English)</text>
<text x="307.8" y="223.8">DEBURR</text>
<text x="336.2" y="223.8">ALL</text>
<text x="351.1" y="223.8">UNSPECIFIED</text>
<text x="395.2" y="223.8">HOLES</text>
<text x="419.4" y="223.8">AND</text>
<text x="436.1" y="223.8">SHARP</text>
<text x="460.5" y="223.8">EDGES.</text>
<text x="274.8" y="231.8" transform="rotate(-90 274.8 231.8)">70</text>
<text x="227.3" y="236.2" transform="rotate(-45 227.3 236.2)">90°</text>
<text x="235.1" y="238.3" transform="rotate(37 235.1 238.3)">R 3</text>
<text x="307.8" y="234.3">NOTE</text>
<text x="307.8" y="239.5">ÉBAVUREZ</text>
<text x="328" y="234.3">:-(French)</text>
<text x="343.7" y="239.5">TOUS</text>
<text x="364" y="239.5">LES</text>
<text x="379.4" y="239.5">TROUS</text>
<text x="403.7" y="239.5">NON</text>
<text x="421" y="239.5">SPÉCIFIÉS</text>
<text x="456.2" y="239.5">ET</text>
<text x="467.6" y="239.5">LES</text>
<text x="482.9" y="239.5">BORDS</text>
<text x="507.5" y="239.5">TRANCHANTS.</text>
<text x="31.9" y="243.3" transform="rotate(-90 31.9 243.3)">47</text>
<text x="179.2" y="260.8" transform="rotate(-90 179.2 260.8)">12</text>
<text x="219.6" y="273.8">75</text>
<text x="178.1" y="282.9">A</text>
<text x="237.5" y="317.8">NOTE</text>
<text x="257.7" y="317.8">:</text>
<text x="264.2" y="317.8">(English)</text>
<text x="237.5" y="323.1">#</text>
<text x="246.1" y="323.1">MATERIAL:</text>
<text x="281.5" y="323.1">M.S.</text>
<text x="237.5" y="328.3">#</text>
<text x="246.1" y="328.3">FINISH:</text>
<text x="272.5" y="328.3">I.Z.B.P.</text>
<text x="299.4" y="328.3">(TRIVALENT)</text>
<text x="237.5" y="333.6">#</text>
<text x="246.1" y="333.6">MACHINING:</text>
<text x="237.5" y="338.8">#</text>
<text x="246.1" y="338.8">WEIGHT(Kg</text>
<text x="284" y="338.8">):</text>
<text x="293.3" y="338.8">0.90</text>
<text x="311.6" y="338.8">kg</text>
<text x="237.5" y="349.3">NOTE</text>
<text x="257.7" y="349.3">:-(French)</text>
<text x="237.5" y="354.6">#</text>
<text x="237.5" y="359.8">#</text>
<text x="246.1" y="354.6">MATÉRIEL</text>
<text x="246.1" y="359.8">FINITION</text>
<text x="275.9" y="359.8">:</text>
<text x="279.2" y="354.6">:</text>
<text x="285.6" y="354.6">M.S.</text>
<text x="286.5" y="359.8">I.Z.B.P.</text>
<text x="313.4" y="359.8">(TRIVALENT)</text>
<text x="237.5" y="365.1">#</text>
<text x="246.1" y="365.1">MACHINES</text>
<text x="281.6" y="365.1">:</text>
<text x="237.5" y="370.3">#</text>
<text x="246.1" y="370.3">POIDS</text>
<text x="268.6" y="370.3">(Kg):</text>
<text x="288.8" y="370.3">0.90</text>
<text x="307.1" y="370.3">kg</text>
</g>
<g font-size="5.7">
<text x="235.4" y="104.6">DETAIL</text>
<text x="260.9" y="104.6">B</text>
<text x="216.6" y="109.8">SCALE/ÉCHELLE</text>
<text x="273.2" y="109.8">2:1</text>
<text x="70" y="117.8">B</text>
<text x="62.9" y="125.3">SCALE/ÉCHELLE</text>
<text x="119.5" y="125.3">1:1</text>
<text x="490.7" y="143.9">SCALE/ÉCHELLE</text>
<text x="547.3" y="143.9">1:1</text>
<text x="356.4" y="161.5">DETAIL</text>
<text x="381.9" y="161.5">A</text>
<text x="337.7" y="166.8">SCALE/ÉCHELLE</text>
<text x="394.2" y="166.8">2:1</text>
<text x="70.2" y="243.2">A</text>
<text x="191.9" y="285.2">SCALE/ÉCHELLE</text>
<text x="248.5" y="285.2">1:1</text>
<text x="61.5" y="289.1">SCALE/ÉCHELLE</text>
<text x="118.1" y="289.1">1:1</text>
</g>
<text font-size="5.6" fill="#f00" x="470.5" y="365.5">WIPRO PARI GROUP</text>
<text font-size="5.4" fill="#f0f" x="270.1" y="177.6">n</text>
<g font-size="4.9" fill="#800000">
<text x="30" y="7">1</text>
<text x="76.7" y="7">2</text>
<text x="127" y="7">3</text>
<text x="176.5" y="7">4</text>
<text x="226.7" y="7">5</text>
<text x="275.4" y="7">6</text>
<text x="326.4" y="7">7</text>
<text x="375" y="7">8</text>
<text x="425.8" y="7">9</text>
<text x="473.9" y="7.4">10</text>
<text x="524.3" y="7">11</text>
<text x="570.2" y="7">12</text>
<text x="13.6" y="35.2">H</text>
<text x="587.6" y="35.2">H</text>
<text x="13.2" y="87.5">G</text>
<text x="587.2" y="87.5">G</text>
<text x="13.3" y="137.1">F</text>
<text x="587.3" y="137.1">F</text>
<text x="13.3" y="187.6">E</text>
<text x="587.3" y="187.6">E</text>
<text x="13.3" y="237">D</text>
<text x="587.3" y="237">D</text>
<text x="13.4" y="287.1">C</text>
<text x="587.4" y="287.1">C</text>
<text x="13.4" y="336.3">B</text>
<text x="587.4" y="336.3">B</text>
<text x="13.4" y="389.3">A</text>
<text x="587.4" y="389.3">A</text>
<text x="30" y="417">1</text>
<text x="76.7" y="417">2</text>
<text x="127" y="417">3</text>
<text x="176.5" y="417">4</text>
<text x="226.7" y="417">5</text>
<text x="275.4" y="417">6</text>
<text x="326.4" y="417">7</text>
<text x="375" y="417">8</text>
<text x="425.8" y="417">9</text>
<text x="473.9" y="417.4">10</text>
<text x="524.3" y="417">11</text>
<text x="570.2" y="417">12</text>
</g>
<g font-size="4.2" fill="#f0f">
<text x="423.7" y="14.3">NOTE : STANDARD FASTENER TORQUE AS PER STD-DES-01-00</text>
<text x="553.8" y="14">FR-DES-006-00</text>
<text x="21.1" y="404.4">NOTE FOR WIPRO PARI DESIGN -REF. ONLY</text>
<text x="45.7" y="408.9">WEAR DETAILS : NA</text>
</g>
<g font-size="3.9" fill="#c0c0c0">
<text x="357.8" y="383.4">RESERVED</text>
<text x="382.3" y="383.4">SPACE</text>
<text x="357.8" y="388.9">FOR</text>
<text x="357.8" y="394.5">CONTROLLED</text>
<text x="387.8" y="394.5">COPY</text>
<text x="357.8" y="400.1">STAMP</text>
</g>
<g font-size="3.8" fill="#800000">
<text x="400.1" y="357.1">REVISION</text>
<text x="455.9" y="357.1">DESCRIPTION</text>
<text x="526.4" y="357.1">DATE</text>
<text x="540.1" y="357.1">DRN.BY</text>
</g>
<text font-size="3.6" fill="#f0f" x="489.2" y="376.2">L-BRACKET</text>
<text font-size="3.5" fill="#00f" x="402.4" y="373.3">www.wipropari.com</text>
<g font-size="3.1" fill="#800000">
<text x="565.2" y="353.5">LIMITS</text>
<text x="562" y="371.7">DRAWING TYPE</text>
<text x="437" y="372.3">DESCRIPTION</text>
<text x="436.5" y="380.9">SURFACE AREA</text>
<text x="453.3" y="380.9">SURFACE TREATMENT</text>
<text x="489.7" y="380.9">MACHINING</text>
<text x="509.5" y="380.9">DESIGN UNIT</text>
<text x="530.6" y="380.9">DESIGN UNIT CD.</text>
<text x="558" y="380.7">TEAM NO.</text>
<text x="570.3" y="380.7">SHEET SIZE</text>
<text x="575.6" y="386.1">A2</text>
<text x="436.4" y="391.1">REFERENCE DWG.</text>
<text x="437.9" y="395.5">DRN.BY</text>
<text x="451.5" y="395.5">CHKD.BY</text>
<text x="466.6" y="395.5">APPD.BY</text>
<text x="486.7" y="395.4">MATERIAL</text>
<text x="488.9" y="391">PART CLASS.</text>
<text x="515.6" y="391">HEAT TREATMENT</text>
<text x="519.6" y="395.9">DRG./PART CODE</text>
<text x="558.9" y="395.6">REV.</text>
<text x="571.4" y="395.6">SCALE</text>
<text x="484.3" y="404.3">NET WEIGHT-Kg</text>
<text x="571.4" y="404.7">SHEET</text>
</g>
<text font-size="3" fill="#800000" x="579.5" y="230.1">°</text>
<g font-size="2.8" fill="#f0f">
<text x="299.1" y="332.1">3.2</text>
<text x="306.7" y="363.6">3.2</text>
<text x="420.5" y="396">PUNE</text>
<text x="437" y="401.3">03006810</text>
<text x="451.3" y="401.2">03004785</text>
<text x="466.3" y="401.3">03002882</text>
</g>
<g font-size="2.8" fill="#800000">
<text x="560.5" y="357.7">Gen Tol.: IS 2102</text>
<text x="399.1" y="376.7">1.ALL DIMENSIONS ARE</text>
<text x="399" y="382.7">2.DO NOT SCALE</text>
<text x="399" y="388.7">3.IF IN DOUBT ,</text>
<text x="399" y="395.5">LOCATION :</text>
<text x="404.2" y="402">ALL RIGHTS OF REPRODUCTION &amp;</text>
<text x="404.7" y="405.4">DISTRIBUTION ARE RESERVED</text>
</g>
<g font-size="2.7" fill="#f0f">
<text x="564.6" y="376.2">MACHINING</text>
<text x="436.9" y="385.5">43.00 in^2</text>
<text x="471.4" y="385.6">#</text>
<text x="498.9" y="385.1">#</text>
<text x="513.6" y="385.3">WPES</text>
<text x="537.3" y="385.2">0300</text>
<text x="559.7" y="385.2">PL-02</text>
<text x="474.1" y="391.2">NA</text>
<text x="508.7" y="391.2">B</text>
<text x="560.1" y="391.2">NA</text>
<text x="493.4" y="399.6">#</text>
<text x="572.9" y="399.8">1 : 1</text>
<text x="436.7" y="408.7">14/06/2024</text>
<text x="450.9" y="408.8">14/06/2024</text>
<text x="466" y="409">14/06/2024</text>
<text x="489.6" y="408.5">0.90 kg</text>
<text x="571.5" y="408.7">1 OF 1</text>
</g>
<g font-size="2.7" fill="#800000">
<text x="399.9" y="379.7">IN mm</text>
<text x="399.8" y="385.7">DRAWING.</text>
<text x="399.8" y="391.8">ASK TEAM MEMBER</text>
<text x="400.1" y="402.5">C</text>
</g>
<g font-size="2.5" fill="#800000">
<text x="559.2" y="229.9">0.5 R</text>
<text x="572.3" y="230.1">0.5 X 45</text>
<text x="559.4" y="323.5">3 UP TO 6</text>
<text x="558.9" y="327.8">6 UP TO 30</text>
<text x="557.8" y="332">30 UP TO 120</text>
</g>
<g font-size="2.5" fill="#f0f">
<text x="415.2" y="346.4">.</text>
<text x="530.3" y="346.6">.</text>
<text x="545.9" y="346.4">.</text>
<text x="415.2" y="351.5">.</text>
<text x="530.1" y="351.3">.</text>
<text x="545.9" y="351.4">.</text>
</g>
<g font-size="2.4" fill="#800000">
<text x="554.9" y="218.3">DEBURR AND REMOVE SHARP</text>
<text x="555.2" y="221.1">EDGES UNLESS SHARP EDGE</text>
<text x="556.1" y="227.2">UNSP.RADII</text>
<text x="556.8" y="223.8">REQUIREMENT SPECIFIED</text>
<text x="571.4" y="227">UNSP.CHF.</text>
<text x="559.8" y="238">UP TO 10</text>
<text x="576.1" y="238.1">±1.5°</text>
<text x="558.5" y="242.3">10 UP TO 50</text>
<text x="575.5" y="242.3">±0°50'</text>
<text x="557.4" y="250.8">120 UP TO 400</text>
<text x="557.9" y="246.5">50 UP TO 120</text>
<text x="575.5" y="250.8">±0°15'</text>
<text x="575.5" y="246.6">±0°25'</text>
<text x="558.7" y="259.4">0.5 UP TO 3</text>
<text x="559.5" y="263.7">3 UP TO 6</text>
<text x="576.6" y="259.4">±0.1</text>
<text x="576.6" y="263.7">±0.2</text>
<text x="559" y="268">6 UP TO 30</text>
<text x="576.6" y="268">±0.5</text>
<text x="557.9" y="272.2">30 UP TO 120</text>
<text x="576.6" y="272.2">±0.8</text>
<text x="556.9" y="280.7">315 UP TO 1000</text>
<text x="557.3" y="276.5">120 UP TO 315</text>
<text x="576.6" y="276.5">±1.2</text>
<text x="577.7" y="280.7">±2</text>
<text x="556.4" y="284.9">1000 UP TO 2000</text>
<text x="577.6" y="285">±3</text>
<text x="558.9" y="289.2">OVER 2000</text>
<text x="577.7" y="289.3">±4</text>
<text x="560" y="297.9">UP TO 10</text>
<text x="577.1" y="297.9">±1°</text>
<text x="558.5" y="302.1">10 UP TO 50</text>
<text x="575.5" y="302.2">±0°30'</text>
<text x="557.5" y="310.6">120 UP TO 400</text>
<text x="558.2" y="306.4">50 UP TO 120</text>
<text x="575.5" y="310.6">±0°10'</text>
<text x="575.5" y="306.4">±0°20'</text>
<text x="558.8" y="319.2">0.5 UP TO 3</text>
<text x="576.6" y="323.5">±0.1</text>
<text x="576.6" y="319.3">±0.1</text>
<text x="576.7" y="327.8">±0.2</text>
<text x="576.6" y="332">±0.3</text>
<text x="556.8" y="340.6">315 UP TO 1000</text>
<text x="557.3" y="336.3">120 UP TO 315</text>
<text x="576.6" y="336.3">±0.5</text>
<text x="576.6" y="340.6">±0.8</text>
<text x="556.2" y="344.8">1000 UP TO 2000</text>
<text x="576.6" y="344.8">±1.2</text>
<text x="558.9" y="349">OVER 2000</text>
<text x="577.7" y="349">±2</text>
</g>
<g font-size="2.4" fill="#f0f">
<text x="7.7" y="382.7" transform="rotate(-90 7.7 382.7)">Uploading\2022-23\P23Y5\P23Y5B152228.dft</text>
<text x="7.7" y="409.9" transform="rotate(-90 7.7 409.9)">\\srv01102\ExDM</text>
</g>
<g font-size="2.1" fill="#800000">
<text x="558.6" y="232.4">UNSPECIFIED TOL.(FAB)</text>
<text x="559.5" y="234.8">FOR ANGULAR IN mm.</text>
<text x="558.6" y="254">UNSPECIFIED TOL.(FAB)</text>
<text x="560.7" y="256.3">FOR LINEAR IN mm.</text>
<text x="558.7" y="292.4">UNSPECIFIED TOL.(M/C)</text>
<text x="559.6" y="294.7">FOR ANGULAR IN mm.</text>
<text x="558.7" y="313.8">UNSPECIFIED TOL.(M/C)</text>
<text x="560.6" y="316.2">FOR LINEAR IN mm.</text>
</g>
</svg>
